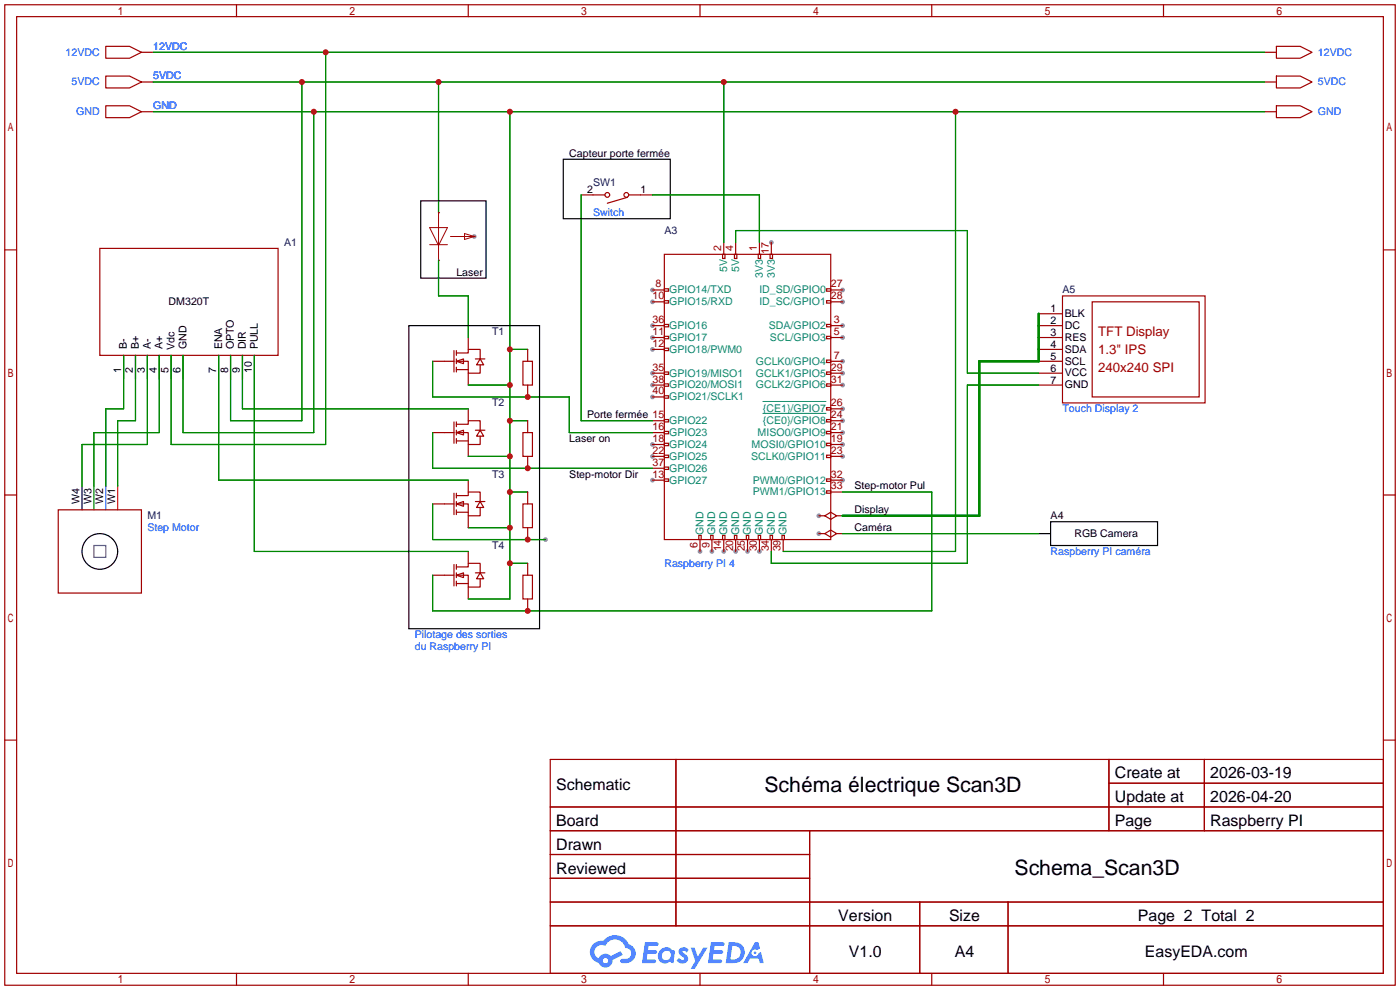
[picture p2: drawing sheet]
<svg xmlns="http://www.w3.org/2000/svg" width="299mm" height="212mm" viewBox="0 0 299 212" stroke-linecap="round" stroke-linejoin="round" font-family="sans-serif">
<g fill="#999">
<circle cx="139.4" cy="64.5" r=".51"/>
<circle cx="139.4" cy="72.1" r=".51"/>
<circle cx="139.4" cy="74.7" r=".51"/>
<circle cx="139.4" cy="102.6" r=".51"/>
<circle cx="154.7" cy="117.9" r=".51"/>
<circle cx="164.8" cy="51.8" r=".51"/>
<circle cx="139.4" cy="95" r=".51"/>
<circle cx="180.1" cy="95" r=".51"/>
<circle cx="157.2" cy="117.9" r=".51"/>
<circle cx="180.1" cy="92.5" r=".51"/>
<circle cx="139.4" cy="97.5" r=".51"/>
<circle cx="180.1" cy="97.5" r=".51"/>
<circle cx="180.1" cy="89.9" r=".51"/>
<circle cx="159.8" cy="117.9" r=".51"/>
<circle cx="180.1" cy="87.4" r=".51"/>
<circle cx="180.1" cy="62" r=".51"/>
<circle cx="180.1" cy="64.5" r=".51"/>
<circle cx="180.1" cy="79.8" r=".51"/>
<circle cx="180.1" cy="69.6" r=".51"/>
<circle cx="162.3" cy="117.9" r=".51"/>
<circle cx="180.1" cy="82.3" r=".51"/>
<circle cx="180.1" cy="102.6" r=".51"/>
<circle cx="139.4" cy="79.8" r=".51"/>
<circle cx="139.4" cy="69.6" r=".51"/>
<circle cx="139.4" cy="82.3" r=".51"/>
<circle cx="139.4" cy="84.8" r=".51"/>
<circle cx="180.1" cy="72.1" r=".51"/>
<circle cx="149.6" cy="117.9" r=".51"/>
<circle cx="180.1" cy="77.2" r=".51"/>
<circle cx="139.4" cy="62" r=".51"/>
<circle cx="152.1" cy="117.9" r=".51"/>
<circle cx="101.3" cy="50.5" r=".51"/>
<circle cx="175" cy="110.2" r=".51"/>
<circle cx="175" cy="114" r=".51"/>
<circle cx="116.6" cy="115.3" r=".51"/>
</g>
<g fill="none" stroke="#a10000" stroke-width=".25">
<path d="M1 1h297.2v209.6h-297.2zM3.6 3.6h292.1v204.4h-292.1zM50.5 1v2.6M100.1 1v2.6M149.6 1v2.6M199.1 1v2.6M248.7 1v2.6M1 53.4h2.6M295.7 53.4h2.5M1 105.8h2.6M295.7 105.8h2.5M1 158.2h2.6"/>
<path d="M295.7 158.2h2.5M117.6 162.3h178.1v45.7h-178.1zM117.6 172.5h178.1M117.6 177.5h178.1M144.5 162.3v35.6M173 177.5v30.5M237 162.3v15.2M237 167.4h58.7M257.4 162.3v15.2M117.6 182.6h55.4M117.6 192.8h178.1M117.6 187.7h55.4"/>
<path d="M117.6 197.9h178.1M196.6 192.8v15.2M215.4 192.8v15.2M50.5 208v2.6M100.1 208v2.6M149.6 208v2.6M199.1 208v2.6M248.7 208v2.6"/>
</g>
<g fill="#5487ff">
<path d="M145.3 202.7a1.3 1.3 0 0 1 1.9 .3l-.4 .6a.54 .54 0 0 0-.9-.2l.1 .2a1.34 1.34 0 0 1 .9 1.8 1.47 1.47 0 0 1-2.3-.1l.5-.6 .8 .5a.31 .31 0 0 0 .4-.3 .31 .31 0 0 0-.3-.4 1.12 1.12 0 0 1-.7-1.8z"/>
<path d="M147.6 202.5h.9l.6 2 1.2-2h.9l-2.7 4.6h-.9l1-1.7z"/>
<path d="M137.8 201.4h1.7a1.31 1.31 0 0 1 1.2 .2 .4 .4 0 0 1-.3 .5l-1.8 .1-.1 .9h1.6a.4 .4 0 0 1 .4 .4 .4 .4 0 0 1-.5 .4h-1.6l-.2 1.2h1.4a.46 .46 0 0 1 .5 0 .46 .46 0 0 1 .1 .5l-.4 .2h-2.6z"/>
<path d="M151.9 201.4h1.7a1.32 1.32 0 0 1 1.2 .2 .39 .39 0 0 1-.3 .5l-1.8 .1-.1 .9h1.6a.4 .4 0 0 1 .4 .4 .4 .4 0 0 1-.4 .4h-1.7l-.2 1.2h1.4a.46 .46 0 0 1 .5 0 .46 .46 0 0 1 .1 .5l-.4 .2h-2.6z"/>
<path d="M161.3 201.4h.8l.3 1.3-.6 .4a.75 .75 0 0 0-1.1 .3 .75 .75 0 0 0 .5 1 .75 .75 0 0 0 .9-.7l.5-.2 .6 2.3h-.8l-.3-.9h-1.8l-.5 .9h-1z"/>
<path d="M155.7 201.4l-.6 4.4h1.5a2.27 2.27 0 0 0 2.6-2.2 2.27 2.27 0 0 0-2.7-2.2zM156.5 202.1a1.5 1.5 0 0 1 1.8 1.6 1.5 1.5 0 0 1-1.9 1.4h-.3z"/>
<path d="M141.2 203a1.6 1.6 0 0 0-.3 2.3 1.6 1.6 0 0 0 2.3 .2l.7 .3 .3-2.4-.1-.3-.5-.1a1.58 1.58 0 0 0-2.4 0zM141.8 203.5a.98 .98 0 0 1 1.6 .4 .98 .98 0 0 1-1.1 1.3 .94 .94 0 0 1-.9-.7 .94 .94 0 0 1 .4-1z"/>
<path d="M126.8 201.8a2.37 2.37 0 0 0 1.1 4 1.54 1.54 0 0 0 1.8 1 1.54 1.54 0 0 0 1.2-1.6l2.2-1.1-.5-.8-2 1a1.57 1.57 0 0 0-2.7 .5 1.5 1.5 0 0 1-.7-2.1 1.5 1.5 0 0 1 2.2-.5 2.23 2.23 0 0 1 2.3-1.4 2.23 2.23 0 0 1 2 1.8 1.16 1.16 0 0 1 1.2 1.1 1.16 1.16 0 0 1-1.1 1.2h-.7a.47 .47 0 0 0-.5 .4 .47 .47 0 0 0 .4 .5 2.17 2.17 0 0 0 2.5-.9 2.17 2.17 0 0 0-.3-2.7l-.8-.4a3.2 3.2 0 0 0-5.5-.7l-1.1 .1zM128.8 205.3a.6 .6 0 0 1 1.2 0 .6 .6 0 0 1-1.2 0z"/>
<circle cx="161.4" cy="203.6" r=".28"/>
</g>
<g fill="none" stroke="#a10000" stroke-width=".25">
<path d="M22.6 9.9h5.1l2.5 1.3-2.5 1.2h-5.1zM22.6 16.3h5.1l2.5 1.2-2.5 1.3h-5.1zM30.2 11.2h2.6M30.2 17.5h2.6M270.3 11.2h2.5M270.3 17.5h2.5M272.8 16.3h5.1l2.5 1.2-2.5 1.3h-5.1zM272.8 9.9h5.1l2.5 1.3-2.5 1.2h-5.1zM22.6 22.6h5.1l2.5 1.3-2.5 1.2h-5.1zM30.2 23.9h2.6M270.3 23.9h2.5M272.8 22.6h5.1l2.5 1.3-2.5 1.2h-5.1z"/>
<path d="M21.3 53.1h38.1v22.8h-38.1zM93.7 45.5h.1M93.7 55.6h.1M101.3 50.5h.1M124.2 41.7h5.1M134.1 42.2l-4.3 1.2M134.4 41.7h5M142 54.4h35.5v60.9h-35.5zM154.4 54.4h.5v.8h-.5zM154.7 51.8v2.6M157 54.4h.5v.8h-.5zM157.2 51.8v2.6"/>
<path d="M162.1 54.4h.5v.8h-.5zM162.3 51.8v2.6M164.6 54.4h.5v.8h-.5zM164.8 51.8v2.6M26.4 75.9v5.1M29 75.9v5.1M31.5 75.9v5.1M34 75.9v5.1M36.6 75.9v5.1M39.1 75.9v5.1M46.7 75.9v5.1M49.3 75.9v5.1"/>
<path d="M51.8 75.9v5.1M54.4 75.9v5.1M139.4 64.5h2.6M139.4 72.1h2.6M139.4 74.7h2.6M139.4 62h2.6M139.4 79.8h2.6M139.4 69.6h2.6M142 79.5h.9v.5h-.9zM142 74.4h.9v.5h-.9zM142 71.9h.9v.5h-.9zM142 69.3h.9v.5h-.9z"/>
<path d="M142 64.3h.9v.5h-.9zM142 61.7h.9v.5h-.9zM176.7 79.5h.8v.5h-.8zM176.7 77h.8v.5h-.8zM176.7 71.9h.8v.5h-.8zM176.7 69.3h.8v.5h-.8zM176.7 64.3h.8v.5h-.8zM176.7 61.7h.8v.5h-.8zM177.5 64.5h2.6M177.5 72.1h2.6M177.5 62h2.6M177.5 79.8h2.6"/>
<path d="M177.5 69.6h2.6M177.5 77.2h2.6M139.4 89.9h2.6M139.4 92.5h2.6M139.4 95h2.6M139.4 97.5h2.6M139.4 82.3h2.6M139.4 84.8h2.6M142 99.8h.9v.5h-.9zM142 97.3h.9v.5h-.9zM142 94.7h.9v.5h-.9zM142 92.2h.9v.5h-.9z"/>
<path d="M142 89.7h.9v.5h-.9zM142 84.6h.9v.5h-.9zM142 82h.9v.5h-.9zM176.7 97.3h.8v.5h-.8zM176.7 94.7h.8v.5h-.8zM176.7 92.2h.8v.5h-.8zM176.7 89.7h.8v.5h-.8zM176.7 87.1h.8v.5h-.8zM176.7 82h.8v.5h-.8zM177.5 89.9h2.6M177.5 92.5h2.6M177.5 95h2.6"/>
<path d="M177.5 97.5h2.6M177.5 87.4h2.6M177.5 82.3h2.6M12.4 109h17.8v17.7h-17.8zM139.4 102.6h2.6M139.4 100.1h2.6M142 102.4h.9v.5h-.9zM149.4 114.4h.5v.9h-.5zM149.6 115.3v2.6M151.9 114.4h.5v.9h-.5zM152.1 115.3v2.6M154.4 114.4h.5v.9h-.5z"/>
<path d="M154.7 115.3v2.6M157 114.4h.5v.9h-.5zM157.2 115.3v2.6M159.5 114.4h.5v.9h-.5zM159.8 115.3v2.6M162.1 114.4h.5v.9h-.5zM162.3 115.3v2.6M164.6 114.4h.5v.9h-.5zM164.8 115.3v2.6M167.1 114.4h.5v.9h-.5zM167.4 115.3v2.6M176.7 104.9h.8v.5h-.8z"/>
<path d="M176.7 102.4h.8v.5h-.8zM177.5 102.6h2.6M177.5 105.2h2.6"/>
<circle cx="129.8" cy="41.7" r=".51"/>
<circle cx="133.9" cy="41.7" r=".51"/>
</g>
<path d="M163 88.3h13.5M163 85.8h13.5" fill="none" stroke="#008585" stroke-width=".21"/>
<path d="M25.1 103.9v5.1" fill="none" stroke="#f00" stroke-width=".25"/>
<path d="M22.6 103.9v5.1" fill="none" stroke="#00f" stroke-width=".25"/>
<path d="M20.1 103.9v5.1" fill="none" stroke="#0c0" stroke-width=".25"/>
<g fill="none" stroke="#000" stroke-width=".25">
<path d="M120.4 34h22.9v12.7h-22.9zM89.9 42.9h14v16.5h-14zM17.5 103.9v5.1M222 114h5.1"/>
<circle cx="21.3" cy="117.9" r="3.8"/>
</g>
<path d="M20.1 116.6h2.5v2.5h-2.5z" fill="none" stroke="#666" stroke-width=".25"/>
<path d="M32.8 17.5h237.5M32.8 11.2h237.5M64.5 17.5v72.4h-15.2v-14M69.6 11.2v83.8h-33v-19.1M93.7 17.5v28M154.7 17.5v34.3M124.2 41.7v48.2h15.2M139.4 41.7h22.9v10.1M26.4 75.9v11.5h-3.8v16.5M29 75.9v14h-3.9v14M31.5 75.9v19.1h-14v8.9M34 75.9v16.6h-13.9v11.4" fill="none" stroke="#008700" stroke-width=".25"/>
<path d="M91.8 48.6h3.8l-1.9 3.9zM91.8 52.3h3.8M93.7 45.5v10M96.3 50.5h5M99.3 49.9l2 .6-2 .7z" fill="none" stroke="#a10000" stroke-width=".21"/>
<path d="M224.5 111.5h22.9v5.1h-22.9z" fill="#fff" stroke="#000" stroke-width=".25"/>
<g fill="none" stroke="#a10000" stroke-width=".25">
<path d="M92.5 77.2h4.5M97 74.9v4.6M97.5 77.2l1.6-.5v1zM97.5 75.4h2.6v-.7h2.5v2M97.5 77.2h2.6v2.6h2.5v-1.8M97.5 79h2.6M97.5 74.9v1M97.5 76.7v1M97.5 78.5v1M100.1 72.1v2.6M100.1 79.8v2.5M101.6 76.7h2"/>
<path d="M102.6 76.7l.8 1.3h-1.5zM111.8 77.2h2v5.1h-2zM112.8 74.7v2.5M222 77.2h5.1M222 67.1h5.1M222 69.6h5.1M222 72.1h5.1M222 74.7h5.1M222 79.8h5.1M227.1 63.2h30.5v22.9h-30.5zM233.4 64.5h22.9v20.3h-22.9zM92.5 92.5h4.5"/>
<path d="M97 90.2v4.5M97.5 92.5l1.6-.6v1.1zM97.5 90.7h2.6v-.8h2.5v2M97.5 92.5h2.6v2.5h2.5v-1.8M97.5 90.2v1M97.5 91.9v1.1M97.5 93.7v1M97.5 94.2h2.6M100.1 87.4v2.5M100.1 95v2.5M101.6 91.9h2M102.6 91.9l.8 1.3h-1.5z"/>
<path d="M111.8 92.5h2v5h-2zM112.8 82.3v2.5M112.8 89.9v2.6M112.8 97.5v2.6M222 82.3h5.1M92.5 107.7h4.5M97 105.4v4.6M97.5 107.7l1.6-.5v1zM97.5 105.9h2.6v-.7h2.5v2M97.5 107.7h2.6v2.5h2.5v-1.7M97.5 105.4v1M97.5 107.2v1"/>
<path d="M97.5 109v1M97.5 109.5h2.6M100.1 102.6v2.6M100.1 110.2v2.6M100.1 117.9v2.5M101.6 107.2h2M102.6 107.2l.8 1.3h-1.5zM111.8 107.7h2v5.1h-2zM112.8 105.2v2.5M112.8 112.8v2.5M175 110.2h1.3M175 114h1.3"/>
<path d="M176.3 110.2l1.2-.7 1.3 .7-1.3 .8zM176.3 114l1.2-.7 1.3 .7-1.3 .8zM178.8 110.2h1.3M178.8 114h1.3M92.5 122.9h4.5M97 120.6v4.6M97.5 122.9l1.6-.5v1zM97.5 121.2h2.6v-.8h2.5v2M97.5 122.9h2.6v2.6h2.5v-1.8M97.5 120.6v1.1M97.5 122.4v1M97.5 124.2v1"/>
<path d="M97.5 124.7h2.6M100.1 125.5v2.5M101.6 122.4h2M102.6 122.4l.8 1.3h-1.5zM111.8 122.9h2v5.1h-2zM112.8 120.4v2.5M112.8 128v2.6"/>
</g>
<g fill="none" stroke="#008700" stroke-width=".25">
<path d="M32.8 23.9h237.5M67.1 23.9v68.6h-28v-16.6M109 23.9v104.1h-8.9M204.2 23.9v94h-36.8M93.7 55.6v7.6h6.4v8.9M157.2 51.8v-2.5h49.6v30.5h15.2M46.7 75.9v26.7h53.4M51.8 75.9v11.5h48.3M54.4 75.9v42h45.7M92.5 77.2v7.6h29.2v7.7h17.7M109 74.7h3.8M92.5 92.5v7.6h46.9"/>
<path d="M100.1 82.3h8.9M100.1 97.5h8.9M109 89.9h3.8M222 82.3h-15.2v38.1h-42v-2.5M92.5 107.7v7.6h24.1M100.1 112.8h8.9M109 105.2h3.8M180.1 105.2h19v25.4h-106.6v-7.7M180.1 114h41.9M109 120.4h3.8"/>
</g>
<path d="M87.4 69.6h27.9v64.8h-27.9z" fill="none" stroke="#000" stroke-width=".25"/>
<path d="M222 67.1v10.1h-12.7v33h-29.2" fill="none" stroke="#008700" stroke-width=".51"/>
<g fill="#c00">
<circle cx="64.5" cy="17.5" r=".63"/>
<circle cx="93.7" cy="17.5" r=".63"/>
<circle cx="154.7" cy="17.5" r=".63"/>
<circle cx="69.6" cy="11.2" r=".63"/>
<circle cx="112.8" cy="100.1" r=".63"/>
<circle cx="67.1" cy="23.9" r=".63"/>
<circle cx="109" cy="23.9" r=".63"/>
<circle cx="204.2" cy="23.9" r=".63"/>
<circle cx="109" cy="74.7" r=".63"/>
<circle cx="109" cy="82.3" r=".63"/>
<circle cx="109" cy="89.9" r=".63"/>
<circle cx="109" cy="97.5" r=".63"/>
<circle cx="109" cy="105.2" r=".63"/>
<circle cx="109" cy="112.8" r=".63"/>
<circle cx="109" cy="120.4" r=".63"/>
<circle cx="112.8" cy="130.6" r=".63"/>
<circle cx="112.8" cy="84.8" r=".63"/>
<circle cx="112.8" cy="115.3" r=".63"/>
</g>
<g font-size="4.5">
<text x="163.4" y="169.2">Schéma électrique Scan3D</text>
<text x="216.8" y="187">Schema_Scan3D</text>
</g>
<g font-size="3.4">
<text x="238.3" y="166.4">Create at</text>
<text x="258.7" y="166.4">2026-03-19</text>
<text x="118.9" y="168.9">Schematic</text>
<text x="238.3" y="171.4">Update at</text>
<text x="258.7" y="171.4">2026-04-20</text>
<text x="118.9" y="176.5">Board</text>
<text x="238.3" y="176.5">Page</text>
<text x="258.7" y="176.5">Raspberry PI</text>
<text x="118.9" y="181.6">Drawn</text>
<text x="118.9" y="186.7">Reviewed</text>
<text x="179.2" y="196.8">Version</text>
<text x="202.8" y="196.8">Size</text>
<text x="243.2" y="196.8">Page 2 Total 2</text>
<text x="181.4" y="204.5">V1.0</text>
<text x="204.1" y="204.5">A4</text>
<text x="244.7" y="204.5">EasyEDA.com</text>
</g>
<g font-size="2.8" fill="#a00000">
<text x="234.7" y="71.9">TFT Display</text>
<text x="234.7" y="75.7">1.3&quot; IPS</text>
<text x="234.7" y="79.5">240x240 SPI</text>
</g>
<g font-size="2.3" fill="#00f">
<text x="14" y="11.9">12VDC</text>
<text x="32.8" y="10.6">12VDC</text>
<text x="281.7" y="11.9">12VDC</text>
<text x="32.8" y="17">5VDC</text>
<text x="15.3" y="18.3">5VDC</text>
<text x="32.8" y="23.3">GND</text>
<text x="281.7" y="18.3">5VDC</text>
<text x="16.3" y="24.6">GND</text>
<text x="281.7" y="24.6">GND</text>
<text x="126.7" y="46.2">Switch</text>
<text x="227.1" y="88.1">Touch Display 2</text>
<text x="31.5" y="113.5">Step Motor</text>
<text x="224.5" y="118.6">Raspberry PI caméra</text>
<text x="142" y="121.1">Raspberry PI 4</text>
<text x="88.6" y="136.4">Pilotage des sorties</text>
<text x="88.6" y="138.9">du Raspberry PI</text>
</g>
<g font-size="2.3">
<text x="121.7" y="33.5">Capteur porte fermée</text>
<text x="125.5" y="41.3">2</text>
<text x="136.9" y="41.3">1</text>
<text x="97.5" y="58.9">Laser</text>
<text x="36" y="65.2">DM320T</text>
<text x="224.5" y="66.7">1</text>
<text x="224.5" y="69.3">2</text>
<text x="224.5" y="71.8">3</text>
<text x="227.6" y="67.8">BLK</text>
<text x="227.6" y="70.3">DC</text>
<text x="27.1" y="74.7" transform="rotate(-90 27.1 74.7)">B-</text>
<text x="29.7" y="74.7" transform="rotate(-90 29.7 74.7)">B+</text>
<text x="32.2" y="74.5" transform="rotate(-90 32.2 74.5)">A-</text>
<text x="34.8" y="74.7" transform="rotate(-90 34.8 74.7)">A+</text>
<text x="37.3" y="74.8" transform="rotate(-90 37.3 74.8)">Vdc</text>
<text x="39.8" y="74.6" transform="rotate(-90 39.8 74.6)">GND</text>
<text x="47.5" y="74.7" transform="rotate(-90 47.5 74.7)">ENA</text>
<text x="50" y="74.7" transform="rotate(-90 50 74.7)">OPTO</text>
<text x="52.5" y="74.7" transform="rotate(-90 52.5 74.7)">DIR</text>
<text x="55.1" y="74.7" transform="rotate(-90 55.1 74.7)">PULL</text>
<text x="224.5" y="74.4">4</text>
<text x="224.5" y="76.9">5</text>
<text x="227.6" y="72.8">RES</text>
<text x="227.6" y="75.4">SDA</text>
<text x="227.6" y="77.9">SCL</text>
<text x="25.9" y="79.8" transform="rotate(-90 25.9 79.8)">1</text>
<text x="28.4" y="79.8" transform="rotate(-90 28.4 79.8)">2</text>
<text x="31" y="79.8" transform="rotate(-90 31 79.8)">3</text>
<text x="33.5" y="79.8" transform="rotate(-90 33.5 79.8)">4</text>
<text x="36" y="79.8" transform="rotate(-90 36 79.8)">5</text>
<text x="38.6" y="79.8" transform="rotate(-90 38.6 79.8)">6</text>
<text x="46.2" y="79.8" transform="rotate(-90 46.2 79.8)">7</text>
<text x="48.7" y="79.8" transform="rotate(-90 48.7 79.8)">8</text>
<text x="51.3" y="79.8" transform="rotate(-90 51.3 79.8)">9</text>
<text x="53.8" y="79.8" transform="rotate(-90 53.8 79.8)">10</text>
<text x="224.5" y="79.4">6</text>
<text x="224.5" y="82">7</text>
<text x="227.6" y="80.5">VCC</text>
<text x="227.6" y="83">GND</text>
<text x="125.5" y="89.4">Porte fermée 15</text>
<text x="121.7" y="94.5">Laser on</text>
<text x="17" y="107.7" transform="rotate(-90 17 107.7)">W4</text>
<text x="19.5" y="107.7" transform="rotate(-90 19.5 107.7)">W3</text>
<text x="22.1" y="107.7" transform="rotate(-90 22.1 107.7)">W2</text>
<text x="24.6" y="107.7" transform="rotate(-90 24.6 107.7)">W1</text>
<text x="121.7" y="102.1">Step-motor Dir</text>
<text x="182.6" y="104.6">Step-motor Pul</text>
<text x="182.6" y="109.7">Display</text>
<text x="182.6" y="113.5">Caméra</text>
<text x="224.5" y="111">A4</text>
<text x="229.6" y="114.8">RGB Camera</text>
</g>
<g font-size="2.3" fill="#000080">
<text x="126.7" y="39.8">SW1</text>
<text x="60.7" y="52.5">A1</text>
<text x="142" y="50">A3</text>
<text x="227.1" y="62.7">A5</text>
<text x="105.2" y="71.6">T1</text>
<text x="105.2" y="86.8">T2</text>
<text x="105.2" y="102.1">T3</text>
<text x="31.5" y="111">M1</text>
<text x="105.2" y="117.3">T4</text>
</g>
<g font-size="2.3" fill="#840000">
<text x="154.1" y="53.7" transform="rotate(-90 154.1 53.7)">2</text>
<text x="156.7" y="53.7" transform="rotate(-90 156.7 53.7)">4</text>
<text x="161.8" y="53.7" transform="rotate(-90 161.8 53.7)">1</text>
<text x="164.3" y="54.3" transform="rotate(-90 164.3 54.3)">17</text>
<text x="139.5" y="64">10</text>
<text x="140.1" y="61.4">8</text>
<text x="177.6" y="61.4">27</text>
<text x="177.6" y="64">28</text>
<text x="139.5" y="71.6">11</text>
<text x="139.5" y="69.1">36</text>
<text x="178.2" y="69.1">3</text>
<text x="178.2" y="71.6">5</text>
<text x="139.5" y="74.1">12</text>
<text x="178.2" y="76.7">7</text>
<text x="139.5" y="79.2">35</text>
<text x="139.5" y="81.8">38</text>
<text x="177.6" y="79.2">29</text>
<text x="177.6" y="81.8">31</text>
<text x="139.5" y="84.3">40</text>
<text x="177.6" y="89.4">24</text>
<text x="177.6" y="86.8">26</text>
<text x="139.5" y="91.9">16</text>
<text x="139.5" y="94.5">18</text>
<text x="177.6" y="94.5">19</text>
<text x="177.6" y="91.9">21</text>
<text x="139.5" y="97">22</text>
<text x="139.5" y="99.5">37</text>
<text x="177.6" y="97">23</text>
<text x="139.5" y="102.1">13</text>
<text x="177.6" y="102.1">32</text>
<text x="177.6" y="104.6">33</text>
<text x="149.1" y="117.2" transform="rotate(-90 149.1 117.2)">6</text>
<text x="151.6" y="117.2" transform="rotate(-90 151.6 117.2)">9</text>
<text x="154.1" y="117.8" transform="rotate(-90 154.1 117.8)">14</text>
<text x="156.7" y="117.8" transform="rotate(-90 156.7 117.8)">20</text>
<text x="159.2" y="117.8" transform="rotate(-90 159.2 117.8)">25</text>
<text x="161.8" y="117.8" transform="rotate(-90 161.8 117.8)">30</text>
<text x="164.3" y="117.8" transform="rotate(-90 164.3 117.8)">34</text>
<text x="166.8" y="117.8" transform="rotate(-90 166.8 117.8)">39</text>
</g>
<g font-size="2.3" fill="#008484">
<text x="155.4" y="58.1" transform="rotate(-90 155.4 58.1)">5V</text>
<text x="158" y="58.1" transform="rotate(-90 158 58.1)">5V</text>
<text x="163" y="59.4" transform="rotate(-90 163 59.4)">3V3</text>
<text x="165.6" y="59.4" transform="rotate(-90 165.6 59.4)">3V3</text>
<text x="143" y="65.2">GPIO15/RXD</text>
<text x="143" y="62.7">GPIO14/TXD</text>
<text x="162.3" y="62.7">ID_SD/GPIO0</text>
<text x="162.3" y="65.2">ID_SC/GPIO1</text>
<text x="143" y="70.3">GPIO16</text>
<text x="164.3" y="70.3">SDA/GPIO2</text>
<text x="143" y="72.9">GPIO17</text>
<text x="143" y="75.4">GPIO18/PWM0</text>
<text x="161.5" y="77.9">GCLK0/GPIO4</text>
<text x="164.6" y="72.9">SCL/GPIO3</text>
<text x="143" y="80.5">GPIO19/MISO1</text>
<text x="143" y="83">GPIO20/MOSI1</text>
<text x="161.5" y="80.5">GCLK1/GPIO5</text>
<text x="161.5" y="83">GCLK2/GPIO6</text>
<text x="143" y="85.6">GPIO21/SCLK1</text>
<text x="163" y="88.1">{CE1}/GPIO7</text>
<text x="143" y="90.6">GPIO22</text>
<text x="143" y="93.2">GPIO23</text>
<text x="143" y="95.7">GPIO24</text>
<text x="160.6" y="95.7">MOSI0/GPIO10</text>
<text x="161.9" y="93.2">MISO0/GPIO9</text>
<text x="163" y="90.6">{CE0}/GPIO8</text>
<text x="143" y="98.3">GPIO25</text>
<text x="143" y="100.8">GPIO26</text>
<text x="160.5" y="98.3">SCLK0/GPIO11</text>
<text x="143" y="103.3">GPIO27</text>
<text x="160.9" y="103.3">PWM0/GPIO12</text>
<text x="160.9" y="105.9">PWM1/GPIO13</text>
<text x="150.3" y="114.3" transform="rotate(-90 150.3 114.3)">GND</text>
<text x="152.9" y="114.3" transform="rotate(-90 152.9 114.3)">GND</text>
<text x="155.4" y="114.3" transform="rotate(-90 155.4 114.3)">GND</text>
<text x="158" y="114.3" transform="rotate(-90 158 114.3)">GND</text>
<text x="160.5" y="114.3" transform="rotate(-90 160.5 114.3)">GND</text>
<text x="163" y="114.3" transform="rotate(-90 163 114.3)">GND</text>
<text x="165.6" y="114.3" transform="rotate(-90 165.6 114.3)">GND</text>
<text x="168.1" y="114.3" transform="rotate(-90 168.1 114.3)">GND</text>
</g>
</svg>
